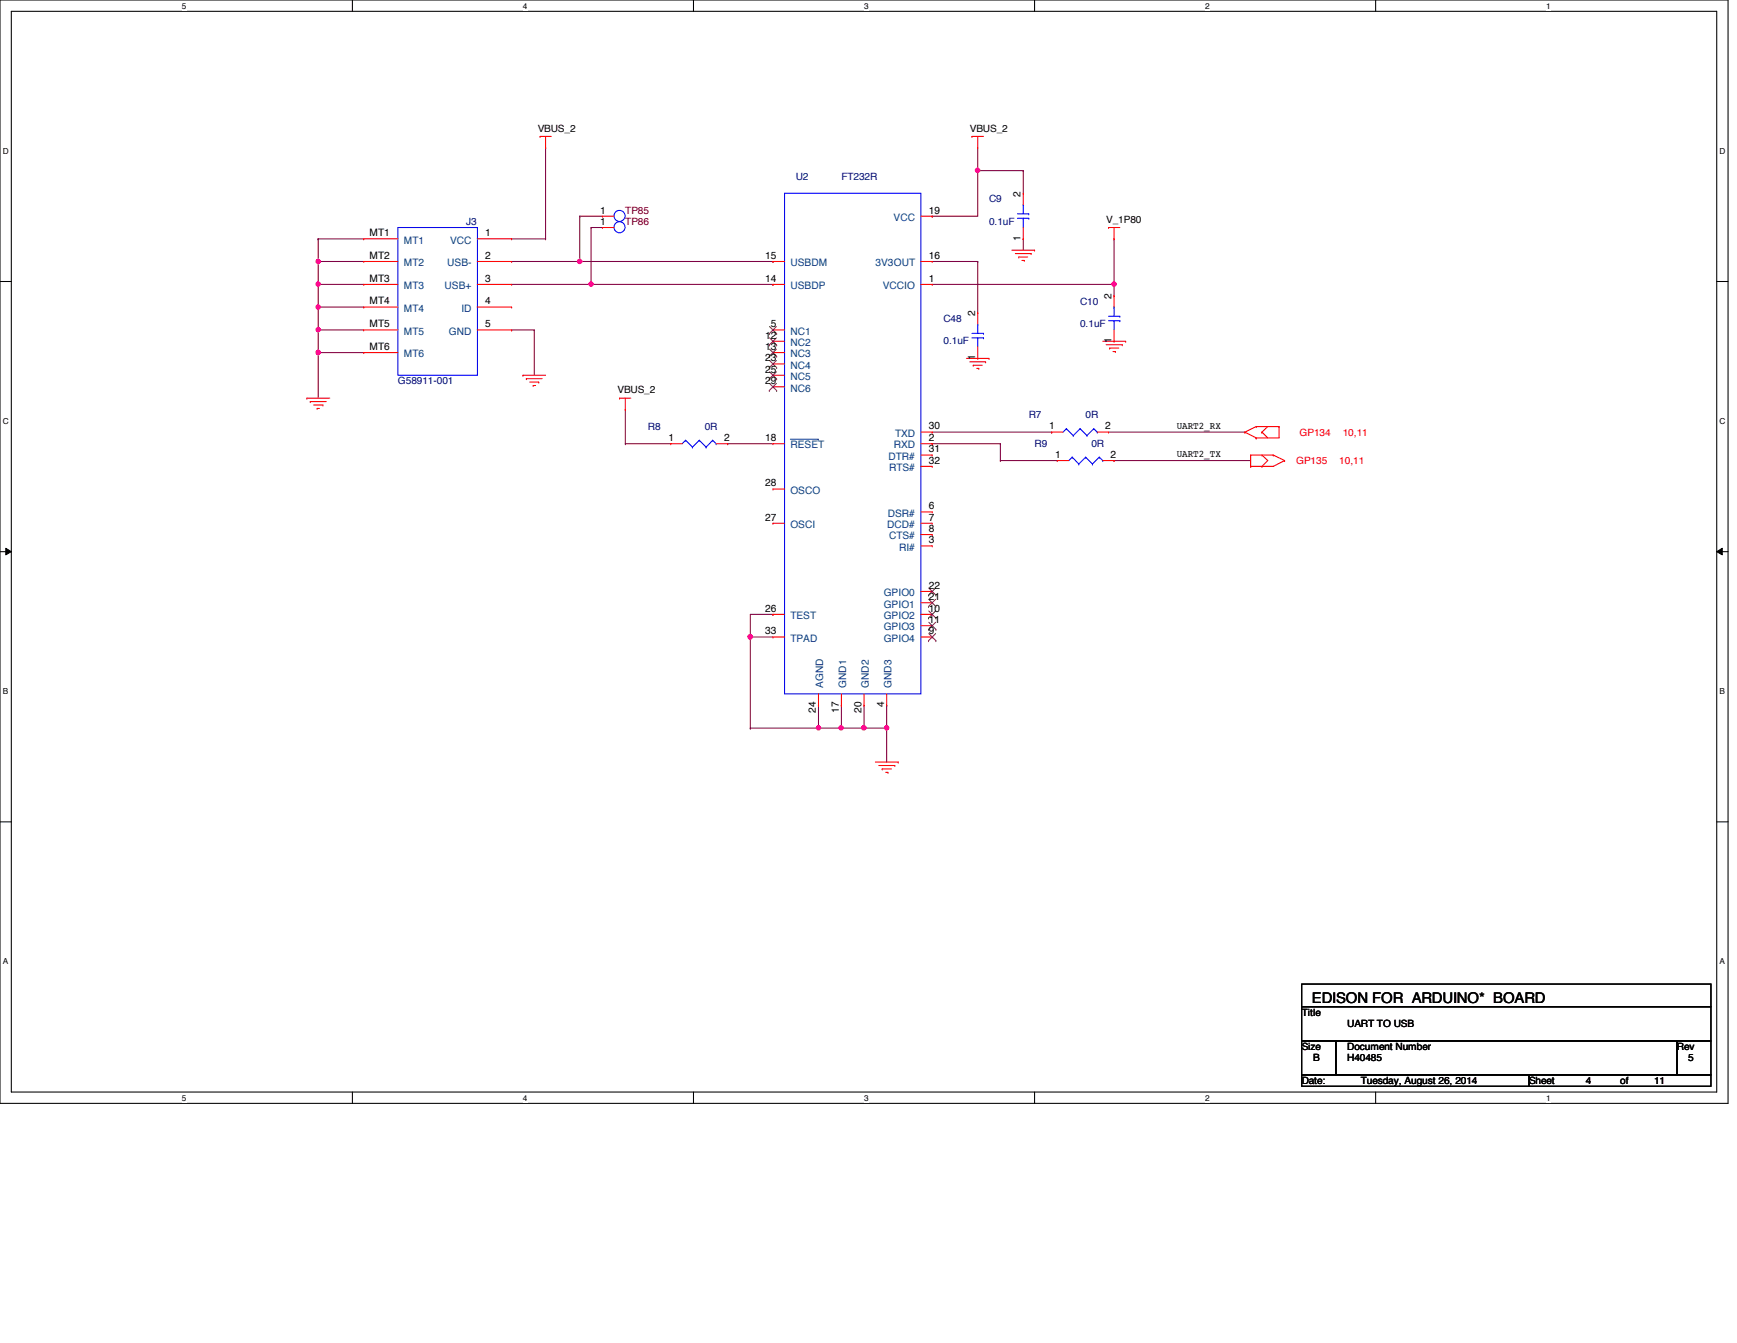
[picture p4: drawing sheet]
<svg xmlns="http://www.w3.org/2000/svg" width="279mm" height="216mm" viewBox="0 0 279 216" stroke-linecap="round" stroke-linejoin="round" font-family="sans-serif">
<path d="M0 0h278v177.4h-278zM1.8 1.8h274.3v173.8h-274.3z" fill="none" stroke="#000" stroke-width=".17"/>
<g fill="#fff">
<path d="M29.3 .2h.7v1.5h-.7z"/>
<path d="M29.3 175.8h.7v1.4h-.7z"/>
</g>
<path d="M56.7 0v1.8M56.7 175.6v1.8" fill="none" stroke="#000" stroke-width=".17"/>
<g fill="#fff">
<path d="M84.1 .2h.7v1.5h-.7z"/>
<path d="M84.1 175.8h.7v1.4h-.7z"/>
</g>
<path d="M111.5 0v1.8M111.5 175.6v1.8" fill="none" stroke="#000" stroke-width=".17"/>
<g fill="#fff">
<path d="M139 .2h.7v1.5h-.7z"/>
<path d="M139 175.8h.7v1.4h-.7z"/>
</g>
<path d="M166.4 0v1.8M166.4 175.6v1.8" fill="none" stroke="#000" stroke-width=".17"/>
<g fill="#fff">
<path d="M193.8 .2h.8v1.5h-.8z"/>
<path d="M193.8 175.8h.8v1.4h-.8z"/>
</g>
<path d="M221.3 0v1.8M221.3 175.6v1.8" fill="none" stroke="#000" stroke-width=".17"/>
<g fill="#fff">
<path d="M248.7 .2h.7v1.5h-.7z"/>
<path d="M248.7 175.8h.7v1.4h-.7z"/>
<path d="M.5 23.5h.9v1.5h-.9z"/>
<path d="M276.6 23.5h.9v1.5h-.9z"/>
<path d="M.5 67h.9v1.5h-.9z"/>
<path d="M276.6 67h.9v1.5h-.9z"/>
</g>
<path d="M0 45.3h1.8M276.1 45.3h1.9" fill="none" stroke="#000" stroke-width=".17"/>
<g fill="#fff">
<path d="M.5 110.4h.8v1.5h-.8z"/>
<path d="M276.6 110.4h.9v1.5h-.9z"/>
</g>
<path d="M0 88.7h1.8M276.1 88.7h1.9" fill="none" stroke="#000" stroke-width=".17"/>
<path d="M.9 88.1l.9 .6-.9 .5zM276.1 88.7l.9-.6v1.1z" fill="#000"/>
<path d="M.9 88.1l.9 .6-.9 .5zM276.1 88.7l.9-.6v1.1z" fill="none" stroke="#000" stroke-width=".16"/>
<g fill="#fff">
<path d="M.5 153.8h.8v1.5h-.8z"/>
<path d="M276.6 153.8h.9v1.5h-.9z"/>
</g>
<path d="M0 132.1h1.8M276.1 132.1h1.9" fill="none" stroke="#000" stroke-width=".17"/>
<path d="M82.3 42h11M82.3 45.7h12.8M93.3 42h.1M95.1 45.7h.1M131.7 113.4h.1M131.7 113.4v3.7M135.3 117.1h.1M135.3 117.1h3.7" fill="none" stroke="#800040" stroke-width=".17"/>
<circle cx="135.3" cy="117" r=".34" fill="#f0f"/>
<circle cx="135.3" cy="117" r=".34" fill="none" stroke="#f0f" stroke-width=".17"/>
<path d="M131.7 117.1h.1M135.3 113.4h.1M135.3 113.4v3.7h-3.6M139 113.4h.1M139 117.1h.1M139 113.4v3.7M139 117.1h3.6M142.6 117.1h.1M142.6 117.1v5.4" fill="none" stroke="#800040" stroke-width=".17"/>
<circle cx="142.6" cy="117" r=".34" fill="#f0f"/>
<circle cx="142.6" cy="117" r=".34" fill="none" stroke="#f0f" stroke-width=".17"/>
<circle cx="139" cy="117" r=".36" fill="#f0f"/>
<circle cx="139" cy="117" r=".36" fill="none" stroke="#f0f" stroke-width=".17"/>
<path d="M120.7 117.1h.1M120.7 117.1h11M142.6 113.4h.1M142.6 113.4v3.7" fill="none" stroke="#800040" stroke-width=".17"/>
<circle cx="131.7" cy="117" r=".34" fill="#f0f"/>
<circle cx="131.7" cy="117" r=".34" fill="none" stroke="#f0f" stroke-width=".17"/>
<path d="M87.8 23.7h.1M87.8 23.7v14.7M149.9 34.8h.1M149.9 34.8h7.4M157.3 27.4h.1M157.3 23.7v3.7M124.3 98.8h.1M124.3 98.8h-3.6v3.6M120.7 102.4h.1" fill="none" stroke="#800040" stroke-width=".17"/>
<circle cx="157.2" cy="27.4" r=".36" fill="#f0f"/>
<circle cx="157.2" cy="27.4" r=".36" fill="none" stroke="#f0f" stroke-width=".17"/>
<path d="M82.3 38.4h5.5M87.8 38.4h.1M51.2 42h.1M51.2 42h7.3" fill="none" stroke="#800040" stroke-width=".17"/>
<circle cx="51.2" cy="42" r=".34" fill="#f0f"/>
<circle cx="51.2" cy="42" r=".34" fill="none" stroke="#f0f" stroke-width=".17"/>
<path d="M51.2 42h.1M51.2 45.7h.1M51.2 42v7.4M51.2 45.7h7.3" fill="none" stroke="#800040" stroke-width=".17"/>
<circle cx="51.2" cy="49.4" r=".34" fill="#f0f"/>
<circle cx="51.2" cy="49.4" r=".34" fill="none" stroke="#f0f" stroke-width=".17"/>
<circle cx="51.2" cy="45.7" r=".34" fill="#f0f"/>
<circle cx="51.2" cy="45.7" r=".34" fill="none" stroke="#f0f" stroke-width=".17"/>
<path d="M51.2 49.4h.1M51.2 53h.1M51.2 49.4h7.3M51.2 49.4v3.6M51.2 53h7.3" fill="none" stroke="#800040" stroke-width=".17"/>
<circle cx="51.2" cy="53" r=".34" fill="#f0f"/>
<circle cx="51.2" cy="53" r=".34" fill="none" stroke="#f0f" stroke-width=".17"/>
<path d="M51.2 53h.1M51.2 56.7h.1M51.2 53v11M51.2 56.7h7.3" fill="none" stroke="#800040" stroke-width=".17"/>
<circle cx="51.2" cy="56.7" r=".35" fill="#f0f"/>
<circle cx="51.2" cy="56.7" r=".35" fill="none" stroke="#f0f" stroke-width=".17"/>
<g fill="none" stroke="#800040" stroke-width=".17">
<path d="M51.2 38.4h.1M51.2 38.4h7.3M51.2 38.4v3.6M157.3 27.4h.1M157.3 27.4h7.3M157.3 27.4v7.4M164.6 38.4h.1M164.6 27.4h.1M164.6 27.4v3.7M164.6 38.4v1.8M179.2 38.4h.1M179.2 38.4v9.1"/>
<path d="M82.3 53h.1M82.3 53h3.6M85.9 53h.1M85.9 53v7.3M149.9 45.7h29.3M179.2 45.7h.1M179.2 47.5h.1M100.6 71.3h.1M100.6 65.8h.1M100.6 71.3h7.3M100.6 65.8v5.5M117.1 71.3h.1"/>
<path d="M117.1 71.3h7.2"/>
</g>
<circle cx="179.2" cy="45.7" r=".34" fill="#f0f"/>
<circle cx="179.2" cy="45.7" r=".34" fill="none" stroke="#f0f" stroke-width=".17"/>
<path d="M149.9 71.3h.1M149.9 69.5h19.3M149.9 71.3h11M160.9 74h.1M160.9 71.3h.1M160.9 74h9.2M160.9 71.3v2.7M169.2 69.5h.1M120.7 102.4h.1M120.7 117.1h.1M120.7 102.4h3.6M120.7 102.4v14.7" fill="none" stroke="#800040" stroke-width=".17"/>
<circle cx="120.7" cy="102.4" r=".37" fill="#f0f"/>
<circle cx="120.7" cy="102.4" r=".37" fill="none" stroke="#f0f" stroke-width=".17"/>
<g fill="none" stroke="#800040" stroke-width=".17">
<path d="M95.1 36.6h.1M95.1 36.6h1.8M95.1 36.6v9.1M95.1 45.7h.1M95.1 45.7h29.2M124.3 45.7h.1M149.9 42h7.4M157.3 50.3h.1M157.3 42h.1M157.3 42v8.3M178.3 69.5h21.9M179.2 74h.1"/>
<path d="M179.2 74h22M200.2 69.5h.1"/>
</g>
<circle cx="95.1" cy="45.7" r=".34" fill="#f0f"/>
<circle cx="95.1" cy="45.7" r=".34" fill="none" stroke="#f0f" stroke-width=".17"/>
<path d="M93.3 34.8h.1M93.3 34.8h3.6M93.3 34.8v7.2M93.3 42h.1M93.3 42h31M124.3 42h.1" fill="none" stroke="#800040" stroke-width=".17"/>
<circle cx="93.2" cy="42" r=".36" fill="#f0f"/>
<circle cx="93.2" cy="42" r=".36" fill="none" stroke="#f0f" stroke-width=".17"/>
<g fill="none" stroke="#f00" stroke-width=".17">
<path d="M58.5 38.4h.1M58.5 38.4h5.5M76.8 38.4h5.5M82.3 38.4h.1M86.9 21.9h.1M86.9 21.9h1.8M87.8 23.7h.1M87.8 21.9v1.8M96.9 34.8h.1M96.9 36.6h.1M96.9 36.6h1.9M96.9 34.8h1.9"/>
<path d="M148.1 34.8h1.8M149.9 34.8h.1M156.3 21.9h.1M156.3 21.9h1.9M157.3 23.7h.1M157.3 21.9v1.8M164.6 38.4h.1M164.6 31.1h.1M164.6 31.1v1.8M164.6 36.6v1.8M178.3 36.6h.1M178.3 36.6h1.8"/>
<path d="M179.2 38.4h.1M179.2 36.6v1.8M58.5 42h.1M58.5 45.7h.1M58.5 49.4h.1M58.5 53h.1M58.5 56.7h.1M58.5 42h5.5M58.5 45.7h5.5M58.5 53h5.5M58.5 49.4h5.5M58.5 56.7h5.5"/>
<path d="M76.8 42h5.5M76.8 45.7h5.5M76.8 53h5.5M76.8 49.4h5.5M82.3 42h.1M82.3 45.7h.1M82.3 53h.1M82.3 49.4h.1M124.3 42h.1M124.3 45.7h.1M124.3 53h.1M124.3 54.9h.1"/>
<path d="M124.3 56.7h.1M124.3 58.5h.1M124.3 54.9h1.9M124.3 42h1.9M124.3 45.7h1.9M124.3 53h1.9M124.3 56.7h1.9M124.3 58.5h1.9M148.1 42h1.8M148.1 45.7h1.8M149.9 45.7h.1M149.9 42h.1"/>
<path d="M155.4 57.6h3.7M156 58.2h2.5M156.5 58.7h.1M156.5 58.7h1.5M157.1 59.2h.3M157.3 57.6h.1M157.3 50.3h.1M157.3 50.3v1.8M157.3 55.8v1.8M157.4 59.2h.1M158.5 58.2h.1M159.1 57.6h.1"/>
<path d="M162.8 40.2h3.6M163.3 40.8h2.6M163.9 41.3h.1M163.9 41.3h1.4M164.4 41.9h.4M164.8 41.9h.1M165.9 40.8h.1M166.4 40.2h.1M177.4 54.9h3.7M177.9 55.4h2.6M178.5 56h.1M178.5 56h1.5"/>
<path d="M179 56.5h.4M179.2 54.9h.1M179.2 47.5h.1M179.2 47.5v1.9M179.2 53v1.9M179.4 56.5h.1M180.5 55.4h.1M181.1 54.9h.1M49.4 64h.1M49.4 64h3.6M49.9 64.6h.1M49.9 64.6h2.6"/>
<path d="M50.5 65.1h1.4M51 65.7h.1M51 65.7h.4M51.9 65.1h.1M84.1 60.3h.1M84.1 60.3h3.7M84.7 60.9h.1M84.7 60.9h2.5M85.2 61.4h1.5M85.8 62h.1M85.8 62h.3M86.7 61.4h.1"/>
<path d="M99.7 64h.1M99.7 64h1.8M100.6 65.8h.1M100.6 64v1.8M107.9 71.3h.1M107.9 71.3h1.8M115.2 71.3h1.9M117.1 71.3h.1M124.3 78.6h.1M124.3 60.3h.1M124.3 62.2h.1M124.3 71.3h.1"/>
<path d="M124.3 60.3h1.9M124.3 71.3h1.9M124.3 78.6h1.9M124.3 62.2h1.9M148.1 75h1.8M148.1 73.2h1.8M148.1 69.5h1.8M148.1 71.3h1.8M149.9 69.5h.1M149.9 73.2h.1M149.9 75h.1M149.9 71.3h.1"/>
<path d="M169.2 69.5h.1M169.2 69.5h1.8M170.1 74h.1M170.1 74h1.8M176.5 69.5h1.8M177.4 74h1.8M178.3 69.5h.1M179.2 74h.1M200.2 69.5h.1M200.2 69.5l1.9 .9M201.2 75h.1M201.2 73.2h.1"/>
<path d="M201.2 73.2h3.6M201.2 73.2v1.8M202.1 70.4h.1M202.1 68.6h.1M202.1 68.6h3.6M202.1 68.6l-1.9 .9M203 75h.1M203 73.2h.1M203 69.5h.1M203 73.2l.9 .8-.9 1M203 69.5l.9 .9M203.9 68.6l-.9 .9"/>
<path d="M204.8 73.2h.1M204.8 73.2l1.8 .8M205.7 68.6h.1M205.7 68.6v1.8h-3.6M206.6 74h.1M206.6 74l-1.8 1h-3.6M124.3 84.1h.1M124.3 98.8h.1M124.3 84.1h1.9M124.3 98.8h1.9M148.1 87.8h1.8M148.1 82.3h1.8"/>
<path d="M148.1 84.1h1.8M148.1 85.9h1.8M148.1 98.8h1.8M148.1 96.9h1.8M148.1 95.1h1.8M149.9 87.8h.1M149.9 82.3h.1M149.9 84.1h.1M149.9 85.9h.1M149.9 98.8h.1M149.9 96.9h.1M149.9 95.1h.1"/>
<path d="M124.3 102.4h.1M124.3 102.4h1.9M131.7 113.4h.1M131.7 111.5v1.9M135.3 113.4h.1M135.3 111.5v1.9M139 113.4h.1M139 111.5v1.9M142.6 113.4h.1M142.6 111.5v1.9M148.1 100.6h1.8M148.1 102.4h1.8"/>
<path d="M149.9 100.6h.1M149.9 102.4h.1M140.8 122.5h3.7M141.4 123.1h2.5M141.9 123.6h.1M141.9 123.6h1.5M142.5 124.2h.3M142.8 124.2h.1M143.9 123.1h.1M144.5 122.5h.1"/>
</g>
<path d="M209.4 158.2h65.8v3.6h-65.8zM209.4 161.8h65.8v5.5h-65.8zM209.4 167.3h5.5v5.5h-5.5zM209.4 172.8h36.6v1.8h-36.6zM214.9 167.3h54.8v5.5h-54.8zM246 172.8h29.2v1.8h-29.2zM269.7 167.3h5.5v5.5h-5.5z" fill="none" stroke="#000" stroke-width=".17"/>
<g fill="none" stroke="#00f" stroke-width=".17">
<path d="M64 36.6h12.8v23.7h-12.8zM126.2 31.1h21.9v80.4h-21.9zM163.7 35.1h1.8M163.7 34.4h1.8M164.6 32.9h.1M164.6 35.1h.1M164.6 32.9v1.5M164.6 35.1v1.5M165.5 35.1h.1M165.5 34.4h.1M156.3 54.3h1.9M156.3 53.6h1.9"/>
<path d="M157.3 52.1h.1M157.3 54.3h.1M157.3 52.1v1.5M157.3 54.3v1.5M158.2 54.3h.1M158.2 53.6h.1M178.3 51.6h1.8M178.3 50.8h1.8M179.2 49.4h.1M179.2 51.6h.1M179.2 49.4v1.4M179.2 51.6v1.4"/>
<path d="M180.1 51.6h.1M180.1 50.8h.1M110.3 70.8h.1M110.3 70.8l-.6 .5M110.3 70.8l1.1 1.1M111.4 71.9h.1M112.5 70.8h.1M112.5 70.8l-1.1 1.1M112.5 70.8l1.1 1.1M113.6 71.9h.1M114.6 70.8h.1M114.6 70.8l-1 1.1"/>
<path d="M114.6 70.8l.6 .5M115.2 71.3h.1M171.5 68.9h.1M171.5 68.9l-.5 .6M171.5 68.9l1.1 1.1M172.5 73.5h.1M172.5 73.5l-.6 .5M172.5 73.5l1 1.1M172.6 70h.1M173.5 74.6h.1M173.7 68.9h.1M173.7 68.9l-1.1 1.1"/>
<path d="M173.7 68.9l1.1 1.1M174.6 73.5h.1M174.6 73.5l-1.1 1.1M174.6 73.5l1.1 1.1M174.8 70h.1M175.7 74.6h.1M175.9 68.9h.1M175.9 68.9l-1.1 1.1M175.9 68.9l.6 .6M176.5 69.5h.1M176.8 73.5h.1M176.8 73.5l-1.1 1.1"/>
<path d="M176.8 73.5l.6 .5M177.4 74h.1"/>
<circle cx="99.7" cy="36.5" r=".89"/>
<circle cx="99.7" cy="34.7" r=".89"/>
</g>
<g fill="none" stroke="#804000" stroke-width=".16">
<path d="M123.7 53.6h.1M123.7 55.5h.1M123.7 57.3h.1M123.7 59.1h.1M123.8 52.5l1.1 1.1M123.8 54.3l1.1 1.2M123.8 56.1l1.1 1.2M123.8 58l1.1 1.1M123.8 59.8l1.1 1.1M124.9 52.5l-1.2 1.1M124.9 54.3l-1.2 1.2M124.9 56.1l-1.2 1.2"/>
<path d="M124.9 58l-1.2 1.1M124.9 59.8l-1.2 1.1M124.9 53.6h.1M124.9 55.5h.1M124.9 57.3h.1M124.9 59.1h.1M123.7 60.9h.1M123.7 62.8h.1M123.8 61.6l1.1 1.2M124.9 61.6l-1.2 1.2M124.9 60.9h.1M124.9 62.8h.1"/>
<path d="M149.4 99.4h.1M149.4 97.5h.1M149.4 95.7h.1M149.4 98.2l1.1 1.2M149.4 96.4l1.1 1.1M149.4 94.5l1.1 1.2M150.5 98.2l-1.1 1.2M150.5 96.4l-1.1 1.1M150.5 94.5l-1.1 1.2M150.5 99.4h.1M150.5 97.5h.1M150.5 95.7h.1"/>
<path d="M149.4 101.2h.1M149.4 103h.1M149.4 100l1.1 1.2M149.4 101.9l1.1 1.1M150.5 100l-1.1 1.2M150.5 101.9l-1.1 1.1M150.5 101.2h.1M150.5 103h.1"/>
</g>
<path d="M127.1 70.6h4.5M131.6 70.6h.1" fill="none" stroke="#004080" stroke-width=".16"/>
<circle cx="135.3" cy="117" r=".34" fill="#f0f"/>
<circle cx="135.3" cy="117" r=".34" fill="none" stroke="#f0f" stroke-width=".17"/>
<circle cx="142.6" cy="117" r=".34" fill="#f0f"/>
<circle cx="142.6" cy="117" r=".34" fill="none" stroke="#f0f" stroke-width=".17"/>
<circle cx="139" cy="117" r=".36" fill="#f0f"/>
<circle cx="139" cy="117" r=".36" fill="none" stroke="#f0f" stroke-width=".17"/>
<circle cx="131.7" cy="117" r=".34" fill="#f0f"/>
<circle cx="131.7" cy="117" r=".34" fill="none" stroke="#f0f" stroke-width=".17"/>
<circle cx="157.2" cy="27.4" r=".36" fill="#f0f"/>
<circle cx="157.2" cy="27.4" r=".36" fill="none" stroke="#f0f" stroke-width=".17"/>
<circle cx="51.2" cy="42" r=".34" fill="#f0f"/>
<circle cx="51.2" cy="42" r=".34" fill="none" stroke="#f0f" stroke-width=".17"/>
<circle cx="51.2" cy="49.4" r=".34" fill="#f0f"/>
<circle cx="51.2" cy="49.4" r=".34" fill="none" stroke="#f0f" stroke-width=".17"/>
<circle cx="51.2" cy="45.7" r=".34" fill="#f0f"/>
<circle cx="51.2" cy="45.7" r=".34" fill="none" stroke="#f0f" stroke-width=".17"/>
<circle cx="51.2" cy="53" r=".34" fill="#f0f"/>
<circle cx="51.2" cy="53" r=".34" fill="none" stroke="#f0f" stroke-width=".17"/>
<circle cx="51.2" cy="56.7" r=".35" fill="#f0f"/>
<circle cx="51.2" cy="56.7" r=".35" fill="none" stroke="#f0f" stroke-width=".17"/>
<circle cx="179.2" cy="45.7" r=".34" fill="#f0f"/>
<circle cx="179.2" cy="45.7" r=".34" fill="none" stroke="#f0f" stroke-width=".17"/>
<circle cx="120.7" cy="102.4" r=".37" fill="#f0f"/>
<circle cx="120.7" cy="102.4" r=".37" fill="none" stroke="#f0f" stroke-width=".17"/>
<circle cx="95.1" cy="45.7" r=".34" fill="#f0f"/>
<circle cx="95.1" cy="45.7" r=".34" fill="none" stroke="#f0f" stroke-width=".17"/>
<circle cx="93.2" cy="42" r=".36" fill="#f0f"/>
<circle cx="93.2" cy="42" r=".36" fill="none" stroke="#f0f" stroke-width=".17"/>
<text font-size="2.4" x="211" y="161.3">EDISON FOR ARDUINO* BOARD</text>
<g font-size="1.7">
<text x="96.6" y="34.3">1</text>
<text x="149.4" y="34.3">19</text>
<text x="164.2" y="31.6" transform="rotate(-90 164.2 31.6)">2</text>
<text x="59.4" y="38">MT1</text>
<text x="59.4" y="41.6">MT2</text>
<text x="78.1" y="38">1</text>
<text x="78.1" y="41.6">2</text>
<text x="96.6" y="36.2">1</text>
<text x="123.1" y="41.6">15</text>
<text x="149.4" y="41.6">16</text>
<text x="164.2" y="38.7" transform="rotate(-90 164.2 38.7)">1</text>
<text x="59.4" y="45.3">MT3</text>
<text x="78.1" y="45.3">3</text>
<text x="123.1" y="45.3">14</text>
<text x="149.4" y="45.3">1</text>
<text x="59.4" y="48.9">MT4</text>
<text x="59.4" y="52.6">MT5</text>
<text x="78.1" y="52.6">5</text>
<text x="78.1" y="48.9">4</text>
<text x="124" y="52.6">5</text>
<text x="156.8" y="50.8" transform="rotate(-90 156.8 50.8)">2</text>
<text x="178.8" y="48.1" transform="rotate(-90 178.8 48.1)">2</text>
<text x="59.4" y="56.3">MT6</text>
<text x="123.1" y="54.4">12</text>
<text x="123.1" y="56.3">13</text>
<text x="123.1" y="58.1">23</text>
<text x="123.1" y="59.9">25</text>
<text x="156.8" y="57.9" transform="rotate(-90 156.8 57.9)">1</text>
<text x="178.8" y="55.2" transform="rotate(-90 178.8 55.2)">1</text>
<text x="123.1" y="61.8">29</text>
<text x="107.5" y="70.9">1</text>
<text x="116.5" y="70.9">2</text>
<text x="123.1" y="70.9">18</text>
<text x="149.4" y="69">30</text>
<text x="149.4" y="70.9">2</text>
<text x="168.8" y="69">1</text>
<text x="177.8" y="69">2</text>
<text x="149.4" y="72.7">31</text>
<text x="149.4" y="74.5">32</text>
<text x="169.7" y="73.6">1</text>
<text x="178.6" y="73.6">2</text>
<text x="123.1" y="78.2">28</text>
<text x="123.1" y="83.7">27</text>
<text x="149.4" y="81.9">6</text>
<text x="149.4" y="83.7">7</text>
<text x="149.4" y="87.3">3</text>
<text x="149.4" y="85.5">8</text>
<text x="149.4" y="94.7">22</text>
<text x="123.1" y="98.3">26</text>
<text x="123.1" y="102">33</text>
<text x="149.4" y="98.3">10</text>
<text x="149.4" y="100.2">11</text>
<text x="149.4" y="96.5">21</text>
<text x="149.4" y="102">9</text>
<text x="142.2" y="113.7" transform="rotate(-90 142.2 113.7)">4</text>
<text x="131.2" y="114.6" transform="rotate(-90 131.2 114.6)">24</text>
<text x="134.9" y="114.6" transform="rotate(-90 134.9 114.6)">17</text>
<text x="138.6" y="114.6" transform="rotate(-90 138.6 114.6)">20</text>
</g>
<g font-size="1.7" fill="#004080">
<text x="143.7" y="35.5">VCC</text>
<text x="64.9" y="39.2">MT1</text>
<text x="72.4" y="39.2">VCC</text>
<text x="64.9" y="42.8">MT2</text>
<text x="64.9" y="46.5">MT3</text>
<text x="71.5" y="46.5">USB+</text>
<text x="71.9" y="42.8">USB-</text>
<text x="127.1" y="42.8">USBDM</text>
<text x="127.1" y="46.5">USBDP</text>
<text x="140.8" y="42.8">3V3OUT</text>
<text x="142" y="46.5">VCCIO</text>
<text x="64.9" y="50.1">MT4</text>
<text x="64.9" y="53.8">MT5</text>
<text x="72.2" y="53.8">GND</text>
<text x="74.2" y="50.1">ID</text>
<text x="127.1" y="53.8">NC1</text>
<text x="64.9" y="57.4">MT6</text>
<text x="127.1" y="55.6">NC2</text>
<text x="127.1" y="57.4">NC3</text>
<text x="127.1" y="59.3">NC4</text>
<text x="127.1" y="61.1">NC5</text>
<text x="127.1" y="62.9">NC6</text>
<text x="144" y="70.2">TXD</text>
<text x="127.1" y="72.1">RESET</text>
<text x="142.9" y="73.9">DTR#</text>
<text x="143" y="75.7">RTS#</text>
<text x="143.8" y="72.1">RXD</text>
<text x="127.1" y="79.4">OSCO</text>
<text x="142.8" y="83.1">DSR#</text>
<text x="127.1" y="84.9">OSCI</text>
<text x="142.7" y="84.9">DCD#</text>
<text x="143" y="86.7">CTS#</text>
<text x="144.6" y="88.5">RI#</text>
<text x="142.2" y="95.8">GPIO0</text>
<text x="127.1" y="99.5">TEST</text>
<text x="142.2" y="99.5">GPIO2</text>
<text x="142.2" y="101.3">GPIO3</text>
<text x="142.2" y="97.7">GPIO1</text>
<text x="127.1" y="103.2">TPAD</text>
<text x="142.2" y="103.2">GPIO4</text>
<text x="132.4" y="110.6" transform="rotate(-90 132.4 110.6)">AGND</text>
<text x="136.1" y="110.6" transform="rotate(-90 136.1 110.6)">GND1</text>
<text x="139.7" y="110.6" transform="rotate(-90 139.7 110.6)">GND2</text>
<text x="143.4" y="110.6" transform="rotate(-90 143.4 110.6)">GND3</text>
</g>
<g font-size="1.6">
<text x="86.5" y="21.2">VBUS_2</text>
<text x="156" y="21.2">VBUS_2</text>
<text x="177.9" y="35.8">V_1P80</text>
<text x="99.3" y="63.2">VBUS_2</text>
<text x="189.3" y="68.9">UART2_RX</text>
<text x="189.3" y="73.5">UART2_TX</text>
<text x="209.4" y="163.3">Title</text>
<text x="216.7" y="165.1">UART TO USB</text>
<text x="209.4" y="168.8">Size</text>
<text x="211.2" y="170.6">B</text>
<text x="216.7" y="170.6">H40485</text>
<text x="216.7" y="168.8">Document Number</text>
<text x="269.7" y="168.8">Rev</text>
<text x="271.6" y="170.6">5</text>
<text x="209.4" y="174.2">Date:</text>
<text x="218.9" y="174.2">Tuesday, August 26, 2014</text>
<text x="246" y="174.2">Sheet</text>
<text x="255.1" y="174.2">4</text>
<text x="260.6" y="174.2">of</text>
<text x="266.1" y="174.2">11</text>
</g>
<g font-size="1.6" fill="#000080">
<text x="128" y="28.9">U2</text>
<text x="135.3" y="28.9">FT232R</text>
<text x="159.1" y="32.5">C9</text>
<text x="75" y="36.2">J3</text>
<text x="159.1" y="36.2">0.1uF</text>
<text x="151.8" y="51.7">C48</text>
<text x="173.7" y="52.6">0.1uF</text>
<text x="173.7" y="49">C10</text>
<text x="151.8" y="55.4">0.1uF</text>
<text x="64" y="61.8">G58911-001</text>
<text x="104.2" y="69.1">R8</text>
<text x="113.4" y="69.1">0R</text>
<text x="165.5" y="67.3">R7</text>
<text x="166.4" y="71.8">R9</text>
<text x="174.6" y="67.3">0R</text>
<text x="175.6" y="71.8">0R</text>
</g>
<g font-size="1.6" fill="#800000">
<text x="100.6" y="34.3">TP85</text>
<text x="100.6" y="36.2">TP86</text>
</g>
<g font-size="1.6" fill="#f00">
<text x="209" y="70">GP134</text>
<text x="216" y="70">10,11</text>
<text x="208.5" y="74.6">GP135</text>
<text x="215.4" y="74.6">10,11</text>
</g>
<g font-size="1.3">
<text x="29.3" y="1.4">5</text>
<text x="84.1" y="1.4">4</text>
<text x="139" y="1.4">3</text>
<text x="193.8" y="1.4">2</text>
<text x="248.7" y="1.4">1</text>
<text x=".5" y="24.7">D</text>
<text x="276.6" y="24.7">D</text>
<text x=".5" y="68.2">C</text>
<text x="276.6" y="68.2">C</text>
<text x=".5" y="111.6">B</text>
<text x="276.6" y="111.6">B</text>
<text x=".5" y="155">A</text>
<text x="276.6" y="155">A</text>
<text x="29.3" y="177">5</text>
<text x="84.1" y="177">4</text>
<text x="139" y="177">3</text>
<text x="193.8" y="177">2</text>
<text x="248.7" y="177">1</text>
</g>
</svg>
